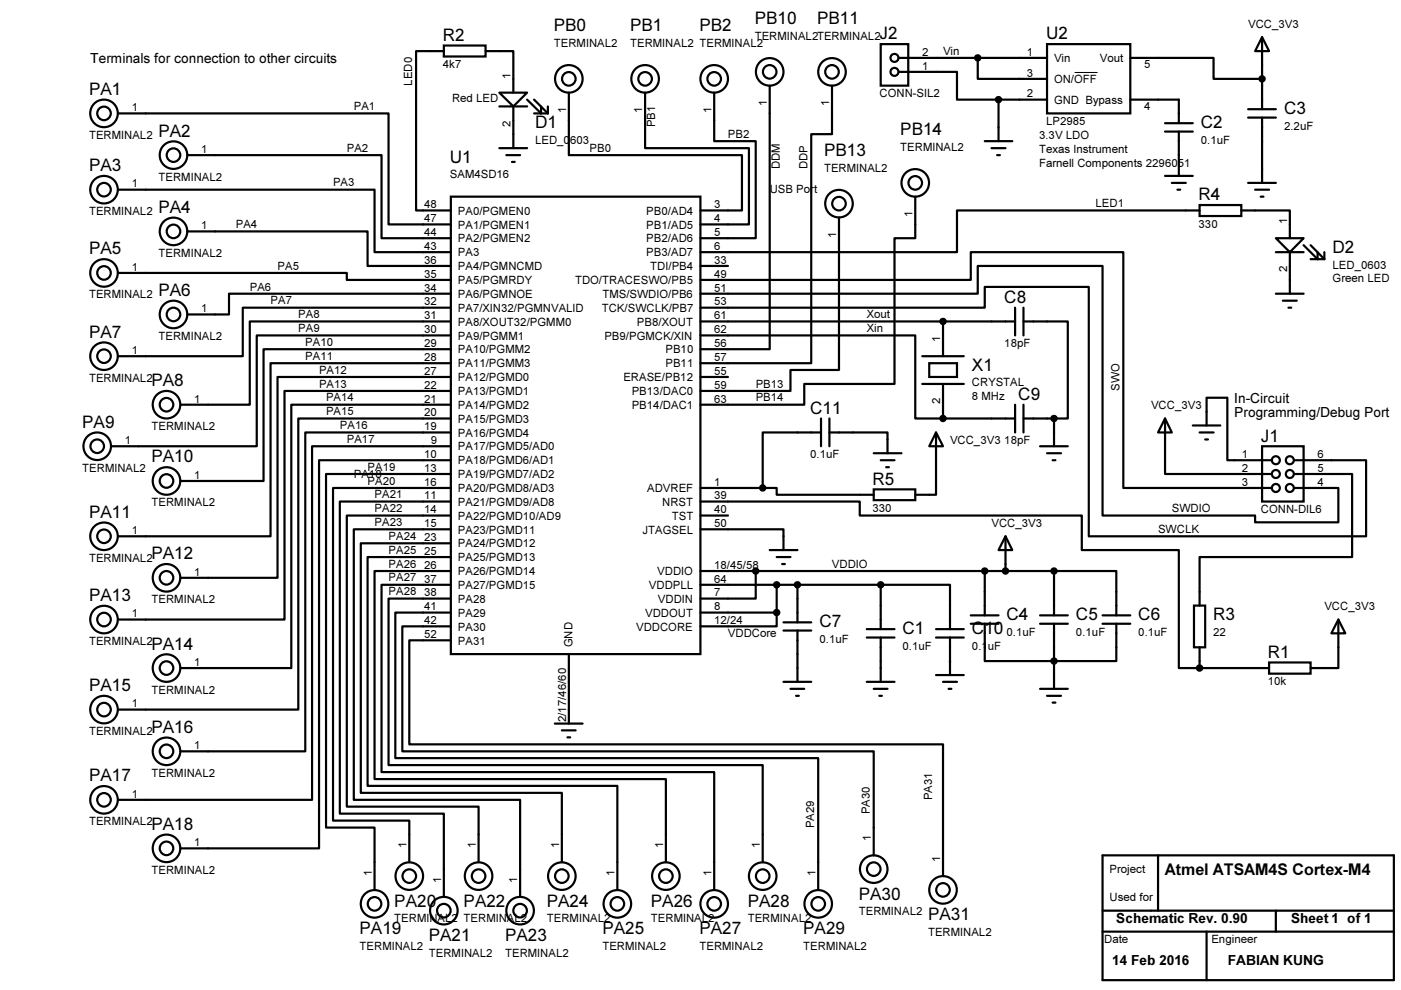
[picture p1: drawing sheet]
<svg xmlns="http://www.w3.org/2000/svg" width="297mm" height="210mm" viewBox="0 0 297 210" stroke-linecap="round" stroke-linejoin="round" font-family="sans-serif">
<g fill="none" stroke="#000" stroke-width=".47">
<path d="M94.1 9.7h8.9v2.3h-8.9zM94.1 10.8h-5.9v33.8h7.4M103 10.8h5.8v8.8M105.9 19.6h5.9l-3 3zM120.6 19.6v13.3h36.7v11.7h-8.8M136.8 19.6v11.8h22v16.2h-10.3M151.4 19.6v10.3h8.8v20.6h-11.7M163.2 18.2v55.8h-14.7M176.4 18.2v10.2h-4.4v48.6h-23.5M186.7 9.4h5.9v8.8h-5.9zM190.5 15.2h12.4v5.9h8.8M190.5 12.3h31.5"/>
<path d="M207.3 12.3v4.4h14.7M222 9.4h17.6v14.6h-17.6zM239.6 12.3h17.7v4.4h10.3M267.6 7.9l1.5 2.9h-3zM267.6 7.9v15.3M25 24h57.4v23.6h13.2M39.7 32.9h41.2v17.6h14.7M105.9 31.4h5.9M105.9 22.6h5.9M107.4 32.9h2.9M108.5 34.3h.6M108.8 22.6v8.8"/>
<path d="M111.8 21.1l2.9 2.9v-1.4M113.2 24h3M113.2 21.1l3 2.9M116.2 22.6v1.4M208.8 29.9h5.8M210.2 31.4h3M211.4 32.9h.6M211.7 21.1h10.3M211.7 21.1v8.8M239.6 21.1h10.3v5M247 27.9h5.9M247 26.1h5.9"/>
<path d="M247 37.3h5.9M248.5 38.8h2.9M249.9 27.9v9.4M264.6 38.8h5.9M264.6 24.9h5.9M264.6 23.2h5.9M267.6 24.9v13.9M25 57.9h48.5v1.5h22.1M25 40.2h54.4v13.3h16.2M39.7 49.1h38.2v7.3h17.7M95.6 41.7h52.9v97h-52.9zM148.5 59.4h57.3v-5.9h32.4v50h31.4"/>
<path d="M148.5 56.4h5.8M177.9 46.1v32.3h-10.3v4.5h-19.1M194.1 41.7v8.8h-4.5v30.9h-19.1v4.4h-22M249.6 40.2h.6M254.3 43.5h8.9v2.3h-8.9zM254.3 44.6h-51.4v8.9h-54.4M263.2 44.6h10.3v5.9M266.1 40.2h3M267.3 41.7h.6M270.5 50.5h5.9l-2.9 3zM270.5 53.5h5.9M273.5 53.5v8.8"/>
<path d="M276.4 52l3 2.9v-1.4M277.9 52l2.9 2.9M277.9 54.9h2.9M280.8 53.5v1.4M95.6 62.3h-47v4.4h-8.9M95.6 79.9h-36.8v42.6h-20.5M95.6 77h-38.2v36.7h-32.4M95.6 74h-39.7v28h-17.6M95.6 71.1h-41.2v23.5h-30.9M95.6 68.2h-42.6v17.6h-14.7M95.6 65.2h-44.1v10.3h-26.5M148.5 71.1h45.6v17.6h5.8"/>
<path d="M148.5 65.2h60.3v-4.4h22v52.9h58.8v-16.1h-15.2M148.5 62.3h58.8v-5.9h26.5v52.9h32.3v1.4h17.7v-7.2h-9.4M148.5 68.2h66.7M148.5 79.9h5.8M195.5 75.5h8.8M197 77h5.9v2.9h-5.9zM199.9 68.2v7.3M215.2 65.2v5.9M217 68.2h9.4v20.5h-2.9M217 65.2v5.9M270.5 62.3h5.9M272 63.8h3"/>
<path d="M273.2 65.2h.6M95.6 94.6h-29.4v75h-41.2M95.6 97.6h-28v82.3h-29.3M95.6 91.7h-30.9v67.6h-26.4M95.6 88.7h-32.4v61.8h-38.2M95.6 85.8h-33.8v55.8h-23.5M95.6 82.9h-35.3v48.5h-35.3M174.1 91.7h-12.4v11.8M174.1 88.7v5.9M175.8 91.7h12.4v4.4M175.8 88.7v5.9M185.2 96.1h5.9"/>
<path d="M186.7 97.6h2.9M187.9 99.1h.6M195.5 81.4h8.8M198.5 91.7l1.4 2.9h-2.9zM198.5 91.7v13.2h-4.4M199.9 81.4v7.3M199.9 88.7h15.3M215.2 85.8v5.9M217 88.7h6.5M217 85.8v5.9M220.5 94.6h5.9M222 96.1h3"/>
<path d="M223.2 97.6h.6M223.5 88.7v5.9M247 88.7l1.5 3h-3zM247 88.7v11.8h22.6M252.9 90.2h5.8M254.3 91.7h3M255.5 93.2h.6M255.8 90.2v-5.9h4.4v13.3h9.4M267.6 94.6h8.8v11.7h-8.8zM95.6 106.3h-23.6v66.2h22.1v17.7M95.6 100.5h-26.5v75h10.3v13.2M95.6 109.3h-22.1v61.7h28v11.8"/>
<path d="M95.6 112.2h-20.6v57.4h35.3v20.6M95.6 103.5h-25v70.5h16.2v8.8M95.6 115.2h-19.1v52.9h42.6v14.7M95.6 118.1h-17.7v48.5h53v22.1M148.5 106.3h33.8v3h47.1v7.3h20.5v25h4.4M148.5 112.2h17.6v4.4M148.5 103.5h13.2M148.5 109.3h5.8M161.7 103.5h3v1.4h20.5M163.2 116.6h5.9M164.7 118.1h2.9M165.8 119.6h.6"/>
<path d="M185.2 103.8h8.9v2.2h-8.9zM213.2 113.7l1.4 2.9h-2.9zM213.2 113.7v7.4M274.4 100.5h12.3v17.6h-32.4v10.3M95.6 124h-14.7v39.7h70.5v25M95.6 126.9h-13.2v35.3h79.3v20.6M95.6 129.9h-11.8v30.8h89.7v28M95.6 132.8h-10.3v26.5h99.9v22.1M95.6 135.8h-8.8v22h113.1v28M95.6 121.1h-16.2v44.1h61.8v17.6M120.6 138.7v14.7M148.5 121.1h75"/>
<path d="M148.5 124h38.2M148.5 129.9h16.2M160.2 121.1v5.8h-11.7M164.7 129.9v2.9h-16.2M164.7 124v5.9M166.1 133.7h5.9M166.1 132h5.9M169.1 124v8M169.1 133.7v10.9M183.8 135.2h5.8M183.8 133.4h5.8M186.7 124h14.7v9.4"/>
<path d="M186.7 124v9.4M186.7 135.2v9.4M198.5 135.2h5.8M198.5 133.4h5.8M201.4 135.2v7.9M205.8 132.2h5.9M205.8 130.5h5.9M208.8 132.2v8h27.9v-8M208.8 121.1v9.4M220.5 132.2h5.9M220.5 130.5h5.9M223.5 121.1h13.2v9.4"/>
<path d="M223.5 121.1v9.4M223.5 132.2v13.8M233.8 132.2h5.8M233.8 130.5h5.8M253.1 128.4h2.4v8.8h-2.4zM254.3 137.2v4.4M283.8 131.4l1.4 2.9h-2.9zM283.8 131.4v10.2h-5.9M117.6 153.4h5.9M119.1 154.9h2.9M120.3 156.3h.6M166.1 144.6h5.9"/>
<path d="M167.6 146h2.9M168.8 147.5h.6M183.8 144.6h5.8M185.2 146h3M186.4 147.5h.6M198.5 143.1h5.8M199.9 144.6h3M201.1 146h.6M220.5 146h5.9M222 147.5h3M223.2 149h.6M254.3 141.6h14.8"/>
<path d="M269.1 140.5h8.8v2.3h-8.8zM233.8 181.4h61.7v26.4h-61.7zM233.8 197.5h61.7M233.8 193.1h61.7M245.5 181.4v11.7M255.8 197.5v10.3M270.5 193.1v4.4"/>
<circle cx="120.6" cy="16.7" r="2.93"/>
<circle cx="120.6" cy="16.7" r="1.44"/>
<circle cx="136.8" cy="16.7" r="2.93"/>
<circle cx="136.8" cy="16.7" r="1.44"/>
<circle cx="151.4" cy="16.7" r="2.93"/>
<circle cx="151.4" cy="16.7" r="1.44"/>
<circle cx="163.2" cy="15.2" r="2.93"/>
<circle cx="163.2" cy="15.2" r="1.44"/>
<circle cx="176.4" cy="15.2" r="2.93"/>
<circle cx="176.4" cy="15.2" r="1.44"/>
<circle cx="189.6" cy="15.2" r=".85"/>
<circle cx="189.6" cy="12.3" r=".85"/>
<circle cx="207.3" cy="12.3" r=".56"/>
<circle cx="267.6" cy="16.7" r=".56"/>
<circle cx="22" cy="24" r="2.93"/>
<circle cx="22.1" cy="24" r="1.44"/>
<circle cx="36.8" cy="32.9" r="2.93"/>
<circle cx="36.8" cy="32.9" r="1.44"/>
<circle cx="194" cy="38.8" r="2.93"/>
<circle cx="194.1" cy="38.8" r="1.44"/>
<circle cx="211.7" cy="21.1" r=".56"/>
<circle cx="22" cy="40.2" r="2.93"/>
<circle cx="22" cy="57.9" r="2.93"/>
<circle cx="22.1" cy="57.9" r="1.44"/>
<circle cx="22.1" cy="40.2" r="1.44"/>
<circle cx="36.8" cy="49.1" r="2.93"/>
<circle cx="36.8" cy="49.1" r="1.44"/>
<circle cx="177.9" cy="43.2" r="2.93"/>
<circle cx="177.9" cy="43.2" r="1.44"/>
<circle cx="22" cy="75.5" r="2.93"/>
<circle cx="22.1" cy="75.5" r="1.44"/>
<circle cx="36.8" cy="66.7" r="2.93"/>
<circle cx="36.8" cy="66.7" r="1.44"/>
<circle cx="199.9" cy="68.2" r=".56"/>
<circle cx="20.6" cy="94.6" r="2.93"/>
<circle cx="20.6" cy="94.6" r="1.44"/>
<circle cx="35.3" cy="85.8" r="2.93"/>
<circle cx="35.3" cy="85.8" r="1.44"/>
<circle cx="199.9" cy="88.7" r=".56"/>
<circle cx="223.5" cy="88.7" r=".56"/>
<circle cx="270.5" cy="97.6" r=".85"/>
<circle cx="273.5" cy="97.6" r=".85"/>
<circle cx="22" cy="113.7" r="2.93"/>
<circle cx="22.1" cy="113.7" r="1.44"/>
<circle cx="35.3" cy="102" r="2.93"/>
<circle cx="35.3" cy="102" r="1.44"/>
<circle cx="161.7" cy="103.5" r=".56"/>
<circle cx="270.5" cy="103.5" r=".85"/>
<circle cx="270.5" cy="100.5" r=".85"/>
<circle cx="273.5" cy="103.5" r=".85"/>
<circle cx="273.5" cy="100.5" r=".85"/>
<circle cx="22" cy="131.4" r="2.93"/>
<circle cx="22.1" cy="131.4" r="1.44"/>
<circle cx="35.3" cy="122.5" r="2.93"/>
<circle cx="35.3" cy="122.5" r="1.44"/>
<circle cx="160.2" cy="121.1" r=".56"/>
<circle cx="164.7" cy="124" r=".56"/>
<circle cx="164.7" cy="129.9" r=".56"/>
<circle cx="169.1" cy="124" r=".56"/>
<circle cx="186.7" cy="124" r=".56"/>
<circle cx="208.8" cy="121.1" r=".56"/>
<circle cx="213.2" cy="121.1" r=".56"/>
<circle cx="223.5" cy="121.1" r=".56"/>
<circle cx="22" cy="150.4" r="2.93"/>
<circle cx="22.1" cy="150.4" r="1.44"/>
<circle cx="35.3" cy="159.3" r="2.93"/>
<circle cx="35.3" cy="141.6" r="2.93"/>
<circle cx="35.3" cy="159.3" r="1.44"/>
<circle cx="35.3" cy="141.6" r="1.44"/>
<circle cx="223.5" cy="140.2" r=".56"/>
<circle cx="254.3" cy="141.6" r=".56"/>
<circle cx="22" cy="169.6" r="2.93"/>
<circle cx="22.1" cy="169.6" r="1.44"/>
<circle cx="35.3" cy="179.9" r="2.93"/>
<circle cx="35.3" cy="179.9" r="1.44"/>
<circle cx="79.4" cy="191.6" r="2.93"/>
<circle cx="79.4" cy="191.6" r="1.44"/>
<circle cx="86.8" cy="185.8" r="2.93"/>
<circle cx="86.8" cy="185.8" r="1.44"/>
<circle cx="94.1" cy="193.1" r="2.93"/>
<circle cx="94.1" cy="193.1" r="1.44"/>
<circle cx="101.5" cy="185.8" r="2.93"/>
<circle cx="101.5" cy="185.8" r="1.44"/>
<circle cx="110.3" cy="193.1" r="2.93"/>
<circle cx="110.3" cy="193.1" r="1.44"/>
<circle cx="119.1" cy="185.8" r="2.93"/>
<circle cx="119.1" cy="185.8" r="1.44"/>
<circle cx="130.9" cy="191.6" r="2.93"/>
<circle cx="130.9" cy="191.6" r="1.44"/>
<circle cx="141.2" cy="185.8" r="2.93"/>
<circle cx="141.2" cy="185.8" r="1.44"/>
<circle cx="151.4" cy="191.6" r="2.93"/>
<circle cx="151.4" cy="191.6" r="1.44"/>
<circle cx="161.7" cy="185.8" r="2.93"/>
<circle cx="161.7" cy="185.8" r="1.44"/>
<circle cx="173.5" cy="191.6" r="2.93"/>
<circle cx="173.5" cy="191.6" r="1.44"/>
<circle cx="185.2" cy="184.3" r="2.93"/>
<circle cx="185.2" cy="184.3" r="1.44"/>
<circle cx="199.9" cy="188.7" r="2.93"/>
<circle cx="199.9" cy="188.7" r="1.44"/>
</g>
<g fill="#000">
<circle cx="207.3" cy="12.3" r=".56"/>
<circle cx="267.6" cy="16.7" r=".56"/>
<circle cx="211.7" cy="21.1" r=".56"/>
<circle cx="199.9" cy="68.2" r=".56"/>
<circle cx="199.9" cy="88.7" r=".56"/>
<circle cx="223.5" cy="88.7" r=".56"/>
<circle cx="161.7" cy="103.5" r=".56"/>
<circle cx="160.2" cy="121.1" r=".56"/>
<circle cx="164.7" cy="124" r=".56"/>
<circle cx="164.7" cy="129.9" r=".56"/>
<circle cx="169.1" cy="124" r=".56"/>
<circle cx="186.7" cy="124" r=".56"/>
<circle cx="208.8" cy="121.1" r=".56"/>
<circle cx="213.2" cy="121.1" r=".56"/>
<circle cx="223.5" cy="121.1" r=".56"/>
<circle cx="201.4" cy="140.2" r=".23"/>
<circle cx="223.5" cy="140.2" r=".56"/>
<circle cx="254.3" cy="141.6" r=".56"/>
</g>
<path d="M227.8 15.4h4.9" fill="none" stroke="#000" stroke-width=".21"/>
<g font-size="3.6">
<text x="160" y="5.1">PB10</text>
<text x="173.2" y="5.1">PB11</text>
<text x="93.9" y="8.6">R2</text>
<text x="117.4" y="6.5">PB0</text>
<text x="133.6" y="6.5">PB1</text>
<text x="148.3" y="6.5">PB2</text>
<text x="186.5" y="8.3">J2</text>
<text x="221.8" y="8.3">U2</text>
<text x="18.9" y="20.1">PA1</text>
<text x="33.6" y="29">PA2</text>
<text x="113.5" y="27.1">D1</text>
<text x="190.9" y="28.6">PB14</text>
<text x="254.6" y="27.1">C2</text>
<text x="272.2" y="24.2">C3</text>
<text x="95.4" y="34.5">U1</text>
<text x="174.7" y="33">PB13</text>
<text x="18.9" y="36.3">PA3</text>
<text x="33.6" y="45.1">PA4</text>
<text x="254.1" y="42.5">R4</text>
<text x="18.9" y="53.9">PA5</text>
<text x="282.5" y="53.6">D2</text>
<text x="33.6" y="62.7">PA6</text>
<text x="212.9" y="64.2">C8</text>
<text x="18.9" y="71.6">PA7</text>
<text x="32.1" y="81.9">PA8</text>
<text x="206.1" y="78.6">X1</text>
<text x="171.8" y="87.8">C11</text>
<text x="215.9" y="84.8">C9</text>
<text x="17.4" y="90.7">PA9</text>
<text x="267.3" y="93.6">J1</text>
<text x="32.1" y="98">PA10</text>
<text x="185" y="102.7">R5</text>
<text x="18.9" y="109.8">PA11</text>
<text x="32.1" y="118.6">PA12</text>
<text x="18.9" y="127.4">PA13</text>
<text x="213.4" y="131.5">C4</text>
<text x="228.1" y="131.5">C5</text>
<text x="241.3" y="131.5">C6</text>
<text x="257.2" y="131.5">R3</text>
<text x="32.1" y="137.7">PA14</text>
<text x="173.7" y="132.9">C7</text>
<text x="191.3" y="134.4">C1</text>
<text x="206.1" y="134.4">C10</text>
<text x="268.8" y="139.4">R1</text>
<text x="18.9" y="146.5">PA15</text>
<text x="32.1" y="155.4">PA16</text>
<text x="18.9" y="165.7">PA17</text>
<text x="32.1" y="175.9">PA18</text>
<text x="182.1" y="190.8">PA30</text>
<text x="83.6" y="192.2">PA20</text>
<text x="98.3" y="192.2">PA22</text>
<text x="115.9" y="192.2">PA24</text>
<text x="138" y="192.2">PA26</text>
<text x="158.5" y="192.2">PA28</text>
<text x="196.8" y="195.2">PA31</text>
<text x="76.2" y="198.1">PA19</text>
<text x="90.9" y="199.6">PA21</text>
<text x="107.1" y="199.6">PA23</text>
<text x="127.7" y="198.1">PA25</text>
<text x="148.3" y="198.1">PA27</text>
<text x="170.3" y="198.1">PA29</text>
</g>
<text font-size="3.4" x="247" y="185.5">Atmel ATSAM4S Cortex-M4</text>
<g font-size="2.9">
<text x="19.1" y="13.5">Terminals for connection to other circuits</text>
<text x="261.7" y="88.4">Programming/Debug Port</text>
<text x="261.7" y="85.5">In-Circuit</text>
<text x="236.7" y="195.7">Schematic Rev. 0.90</text>
<text x="273.7" y="195.7">Sheet 1 of 1</text>
<text x="235.8" y="204.5">14 Feb 2016</text>
<text x="260.3" y="204.5">FABIAN KUNG</text>
</g>
<g font-size="2.4">
<text x="264.6" y="5.8">VCC_3V3</text>
<text x="117.4" y="9.9">TERMINAL2</text>
<text x="133.6" y="9.9">TERMINAL2 TERMINAL2</text>
<text x="160" y="8.4">TERMINAL2TERMINAL2</text>
<text x="195.5" y="11.8">2</text>
<text x="199.9" y="11.6">Vin</text>
<text x="217.7" y="11.8">1</text>
<text x="93.9" y="14.5">4k7</text>
<text x="108.2" y="16.7" transform="rotate(-90 108.2 16.7)">1</text>
<text x="195.5" y="14.8">1</text>
<text x="217.7" y="16.3">3</text>
<text x="223.5" y="13.2">Vin</text>
<text x="223.5" y="17.6">ON/OFF</text>
<text x="233.2" y="13.2">Vout</text>
<text x="242.6" y="14.5">5</text>
<text x="27.9" y="23.6">1</text>
<text x="75" y="23.4">PA1</text>
<text x="87.4" y="18.2" transform="rotate(-90 87.4 18.2)">LED0</text>
<text x="95.8" y="21.6">Red LED</text>
<text x="120" y="23.9" transform="rotate(-90 120 23.9)">1</text>
<text x="136.2" y="23.9" transform="rotate(-90 136.2 23.9)">1</text>
<text x="150.8" y="23.9" transform="rotate(-90 150.8 23.9)">1</text>
<text x="162.6" y="22.5" transform="rotate(-90 162.6 22.5)">1</text>
<text x="175.8" y="22.5" transform="rotate(-90 175.8 22.5)">1</text>
<text x="186.5" y="20.7">CONN-SIL2</text>
<text x="217.7" y="20.7">2</text>
<text x="223.5" y="22">GND Bypass</text>
<text x="242.6" y="23.4">4</text>
<text x="18.9" y="29.5">TERMINAL2</text>
<text x="108.2" y="26.9" transform="rotate(-90 108.2 26.9)">2</text>
<text x="138.9" y="27" transform="rotate(-90 138.9 27)">PB1</text>
<text x="154.3" y="29.3">PB2</text>
<text x="220.3" y="29.5">3.3V LDO</text>
<text x="221.8" y="26.5">LP2985</text>
<text x="272.2" y="27.5">2.2uF</text>
<text x="42.7" y="32.4">1</text>
<text x="73.5" y="32.2">PA2</text>
<text x="113.5" y="30.5">LED_0603</text>
<text x="125" y="32.2">PB0</text>
<text x="165.3" y="35.8" transform="rotate(-90 165.3 35.8)">DDM</text>
<text x="171.2" y="35.8" transform="rotate(-90 171.2 35.8)">DDP</text>
<text x="190.9" y="32">TERMINAL2</text>
<text x="220.3" y="32.4">Texas Instrument</text>
<text x="220.3" y="35.3">Farnell Components 2296051</text>
<text x="254.6" y="30.5">0.1uF</text>
<text x="27.9" y="39.8">1</text>
<text x="33.6" y="38.3">TERMINAL2</text>
<text x="70.6" y="39.5">PA3</text>
<text x="95.4" y="37.8">SAM4SD16</text>
<text x="163.2" y="41">USB Port</text>
<text x="174.7" y="36.4">TERMINAL2</text>
<text x="18.9" y="45.6">TERMINAL2</text>
<text x="90" y="47.1">47</text>
<text x="90" y="44.2">48</text>
<text x="97.1" y="45.5">PA0/PGMEN0</text>
<text x="137" y="45.5">PB0/AD4</text>
<text x="151.4" y="44.2">3</text>
<text x="151.4" y="47.1">4</text>
<text x="193.5" y="46" transform="rotate(-90 193.5 46)">1</text>
<text x="232.3" y="43.9">LED1</text>
<text x="272.9" y="47.6" transform="rotate(-90 272.9 47.6)">1</text>
<text x="42.7" y="48.6">1</text>
<text x="50" y="48.3">PA4</text>
<text x="90" y="53">43</text>
<text x="90" y="50">44</text>
<text x="97.1" y="51.4">PA2/PGMEN2</text>
<text x="97.1" y="48.5">PA1/PGMEN1</text>
<text x="137" y="48.5">PB1/AD5</text>
<text x="137" y="51.4">PB2/AD6</text>
<text x="151.4" y="50">5</text>
<text x="151.4" y="53">6</text>
<text x="177.3" y="50.4" transform="rotate(-90 177.3 50.4)">1</text>
<text x="254.1" y="48.3">330</text>
<text x="27.9" y="57.4">1</text>
<text x="33.6" y="54.5">TERMINAL2</text>
<text x="58.8" y="57.1">PA5</text>
<text x="90" y="58.9">35</text>
<text x="90" y="55.9">36</text>
<text x="97.1" y="57.3">PA4/PGMNCMD</text>
<text x="97.1" y="54.4">PA3</text>
<text x="137" y="54.4">PB3/AD7</text>
<text x="137.9" y="57.3">TDI/PB4</text>
<text x="151.4" y="58.9">49</text>
<text x="151.4" y="55.9">33</text>
<text x="272.9" y="57.7" transform="rotate(-90 272.9 57.7)">2</text>
<text x="282.5" y="56.9">LED_0603</text>
<text x="282.5" y="59.9">Green LED</text>
<text x="18.9" y="63.3">TERMINAL2</text>
<text x="53" y="61.6">PA6</text>
<text x="57.4" y="64.5">PA7</text>
<text x="90" y="61.8">34</text>
<text x="90" y="64.8">32</text>
<text x="97.1" y="63.2">PA6/PGMNOE</text>
<text x="97.1" y="60.2">PA5/PGMRDY</text>
<text x="121.9" y="60.2">TDO/TRACESWO/PB5</text>
<text x="127.7" y="63.2">TMS/SWDIO/PB6</text>
<text x="151.4" y="64.8">53</text>
<text x="151.4" y="61.8">51</text>
<text x="42.7" y="66.2">1</text>
<text x="63.2" y="70.4">PA9</text>
<text x="63.2" y="67.5">PA8</text>
<text x="90" y="70.7">30</text>
<text x="90" y="67.7">31</text>
<text x="97.1" y="69">PA8/XOUT32/PGMM0</text>
<text x="97.1" y="66.1">PA7/XIN32/PGMNVALID</text>
<text x="127.6" y="66.1">TCK/SWCLK/PB7</text>
<text x="135" y="69">PB8/XOUT</text>
<text x="151.4" y="70.7">62</text>
<text x="151.4" y="67.7">61</text>
<text x="183.8" y="67.5">Xout</text>
<text x="183.8" y="70.4">Xin</text>
<text x="27.9" y="75.1">1</text>
<text x="33.6" y="72.1">TERMINAL2</text>
<text x="64.7" y="76.3">PA11</text>
<text x="64.7" y="73.4">PA10</text>
<text x="90" y="76.5">28</text>
<text x="90" y="73.6">29</text>
<text x="97.1" y="77.9">PA11/PGMM3</text>
<text x="97.1" y="74.9">PA10/PGMM2</text>
<text x="97.1" y="72">PA9/PGMM1</text>
<text x="128.1" y="72">PB9/PGMCK/XIN</text>
<text x="141.1" y="74.9">PB10</text>
<text x="141.1" y="77.9">PB11</text>
<text x="151.4" y="73.6">56</text>
<text x="151.4" y="76.5">57</text>
<text x="199.3" y="72.6" transform="rotate(-90 199.3 72.6)">1</text>
<text x="212.9" y="73.6">18pF</text>
<text x="18.9" y="80.9">TERMINAL2</text>
<text x="67.6" y="82.2">PA13</text>
<text x="67.6" y="79.2">PA12</text>
<text x="90" y="82.4">22</text>
<text x="90" y="79.5">27</text>
<text x="97.1" y="83.8">PA13/PGMD1</text>
<text x="97.1" y="80.8">PA12/PGMD0</text>
<text x="132.2" y="80.8">ERASE/PB12</text>
<text x="133.9" y="83.8">PB13/DAC0</text>
<text x="151.4" y="79.5">55</text>
<text x="151.4" y="82.4">59</text>
<text x="160.2" y="82.2">PB13</text>
<text x="206.1" y="81.9">CRYSTAL</text>
<text x="237.4" y="82.9" transform="rotate(-90 237.4 82.9)">SWO</text>
<text x="41.2" y="85.3">1</text>
<text x="69.1" y="88.1">PA15</text>
<text x="69.1" y="85.1">PA14</text>
<text x="90" y="88.3">20</text>
<text x="90" y="85.3">21</text>
<text x="97.1" y="89.6">PA15/PGMD3</text>
<text x="97.1" y="86.7">PA14/PGMD2</text>
<text x="133.9" y="86.7">PB14/DAC1</text>
<text x="151.4" y="85.3">63</text>
<text x="160.2" y="85.1">PB14</text>
<text x="199.3" y="85.7" transform="rotate(-90 199.3 85.7)">2</text>
<text x="206.1" y="84.9">8 MHz</text>
<text x="244" y="86.7">VCC_3V3</text>
<text x="26.5" y="94.1">1</text>
<text x="32.1" y="91.2">TERMINAL2</text>
<text x="72" y="91">PA16</text>
<text x="73.5" y="93.9">PA17</text>
<text x="90" y="91.2">19</text>
<text x="91.3" y="94.1">9</text>
<text x="97.1" y="95.5">PA17/PGMD5/AD0</text>
<text x="97.1" y="92.6">PA16/PGMD4</text>
<text x="201.4" y="94.1">VCC_3V3</text>
<text x="212.9" y="94.1">18pF</text>
<text x="17.4" y="100">TERMINAL2</text>
<text x="41.2" y="101.5">1</text>
<text x="75" y="101.3">PA18</text>
<text x="77.9" y="99.8">PA19</text>
<text x="90" y="97.1">10</text>
<text x="90" y="100">13</text>
<text x="97.1" y="98.5">PA18/PGMD6/AD1</text>
<text x="97.1" y="101.4">PA19/PGMD7/AD2</text>
<text x="171.8" y="97.1">0.1uF</text>
<text x="263.3" y="97.1">1</text>
<text x="263.3" y="100">2</text>
<text x="279.4" y="97.1">6</text>
<text x="279.4" y="100">5</text>
<text x="32.1" y="107.4">TERMINAL2</text>
<text x="77.9" y="102.7">PA20</text>
<text x="79.4" y="105.7">PA21</text>
<text x="90" y="105.9">11</text>
<text x="90" y="103">16</text>
<text x="97.1" y="107.2">PA21/PGMD9/AD8</text>
<text x="97.1" y="104.4">PA20/PGMD8/AD3</text>
<text x="137.2" y="104.4">ADVREF</text>
<text x="140.4" y="107.2">NRST</text>
<text x="151.4" y="105.9">39</text>
<text x="151.4" y="103">1</text>
<text x="263.3" y="103">3</text>
<text x="279.4" y="103">4</text>
<text x="27.9" y="113.2">1</text>
<text x="79.4" y="108.6">PA22</text>
<text x="79.4" y="111.5">PA23</text>
<text x="90" y="108.8">14</text>
<text x="90" y="111.8">15</text>
<text x="97.1" y="110.2">PA22/PGMD10/AD9</text>
<text x="97.1" y="113.1">PA23/PGMD11</text>
<text x="136.2" y="113.1">JTAGSEL</text>
<text x="142.4" y="110.2">TST</text>
<text x="151.4" y="111.8">50</text>
<text x="151.4" y="108.8">40</text>
<text x="185" y="108.5">330</text>
<text x="210.2" y="111.6">VCC_3V3</text>
<text x="245.5" y="113">SWCLK</text>
<text x="248.5" y="108.6">SWDIO</text>
<text x="267.3" y="108.8">CONN-DIL6</text>
<text x="18.9" y="119.1">TERMINAL2</text>
<text x="82.4" y="114.5">PA24</text>
<text x="82.4" y="117.4">PA25</text>
<text x="90" y="114.7">23</text>
<text x="90" y="117.6">25</text>
<text x="97.1" y="116.1">PA24/PGMD12</text>
<text x="97.1" y="119">PA25/PGMD13</text>
<text x="41.2" y="122">1</text>
<text x="82.4" y="123.3">PA27</text>
<text x="82.4" y="120.4">PA26</text>
<text x="90" y="123.5">37</text>
<text x="90" y="120.6">26</text>
<text x="97.1" y="124.9">PA27/PGMD15</text>
<text x="97.1" y="122">PA26/PGMD14</text>
<text x="137.6" y="124.9">VDDPLL</text>
<text x="139.4" y="122">VDDIO</text>
<text x="151.4" y="123.5">64</text>
<text x="151.4" y="120.6">18/45/58</text>
<text x="176.4" y="120.4">VDDIO</text>
<text x="27.9" y="130.9">1</text>
<text x="32.1" y="127.9">TERMINAL2</text>
<text x="82.4" y="126.2">PA28</text>
<text x="90" y="126.4">38</text>
<text x="90" y="129.4">41</text>
<text x="97.1" y="127.8">PA28</text>
<text x="97.1" y="130.8">PA29</text>
<text x="136.8" y="130.8">VDDOUT</text>
<text x="139.5" y="127.8">VDDIN</text>
<text x="151.4" y="129.4">8</text>
<text x="151.4" y="126.4">7</text>
<text x="280.8" y="129.3">VCC_3V3</text>
<text x="18.9" y="136.8">TERMINAL2</text>
<text x="90" y="132.3">42</text>
<text x="90" y="135.3">52</text>
<text x="97.1" y="133.7">PA30</text>
<text x="97.1" y="136.7">PA31</text>
<text x="121.4" y="137.2" transform="rotate(-90 121.4 137.2)">GND</text>
<text x="134.9" y="133.7">VDDCORE</text>
<text x="151.4" y="132.3">12/24</text>
<text x="154.3" y="135">VDDCore</text>
<text x="173.7" y="136.3">0.1uF</text>
<text x="191.3" y="137.8">0.1uF</text>
<text x="206.1" y="137.8">0.1uF</text>
<text x="213.4" y="134.8">0.1uF</text>
<text x="228.1" y="134.8">0.1uF</text>
<text x="241.3" y="134.8">0.1uF</text>
<text x="257.2" y="134.8">22</text>
<text x="41.2" y="141.2">1</text>
<text x="27.9" y="150">1</text>
<text x="32.1" y="147.1">TERMINAL2</text>
<text x="268.8" y="145.3">10k</text>
<text x="18.9" y="155.9">TERMINAL2</text>
<text x="120" y="153.2" transform="rotate(-90 120 153.2)">2/17/46/60</text>
<text x="41.2" y="158.8">1</text>
<text x="32.1" y="164.7">TERMINAL2</text>
<text x="27.9" y="169.1">1</text>
<text x="184.4" y="172.5" transform="rotate(-90 184.4 172.5)">PA30</text>
<text x="197.7" y="169.6" transform="rotate(-90 197.7 169.6)">PA31</text>
<text x="18.9" y="175">TERMINAL2</text>
<text x="41.2" y="179.4">1</text>
<text x="86.2" y="179.9" transform="rotate(-90 86.2 179.9)">1</text>
<text x="100.9" y="179.9" transform="rotate(-90 100.9 179.9)">1</text>
<text x="118.5" y="179.9" transform="rotate(-90 118.5 179.9)">1</text>
<text x="140.6" y="179.9" transform="rotate(-90 140.6 179.9)">1</text>
<text x="161.1" y="179.9" transform="rotate(-90 161.1 179.9)">1</text>
<text x="172.6" y="175.5" transform="rotate(-90 172.6 175.5)">PA29</text>
<text x="184.7" y="178.4" transform="rotate(-90 184.7 178.4)">1</text>
<text x="32.1" y="185.3">TERMINAL2</text>
<text x="78.8" y="185.8" transform="rotate(-90 78.8 185.8)">1</text>
<text x="130.3" y="185.8" transform="rotate(-90 130.3 185.8)">1</text>
<text x="150.8" y="185.8" transform="rotate(-90 150.8 185.8)">1</text>
<text x="172.9" y="185.8" transform="rotate(-90 172.9 185.8)">1</text>
<text x="199.3" y="182.8" transform="rotate(-90 199.3 182.8)">1</text>
<text x="235.2" y="185.2">Project</text>
<text x="93.5" y="187.2" transform="rotate(-90 93.5 187.2)">1</text>
<text x="109.7" y="187.2" transform="rotate(-90 109.7 187.2)">1</text>
<text x="235.2" y="191.1">Used for</text>
<text x="83.6" y="195.6">TERMINAL2 TERMINAL2</text>
<text x="115.9" y="195.6">TERMINAL2</text>
<text x="138" y="195.6">TERMINAL2</text>
<text x="158.5" y="195.6">TERMINAL2</text>
<text x="182.1" y="194.1">TERMINAL2</text>
<text x="76.2" y="201.5">TERMINAL2</text>
<text x="90.9" y="202.9">TERMINAL2</text>
<text x="107.1" y="202.9">TERMINAL2</text>
<text x="127.7" y="201.5">TERMINAL2</text>
<text x="148.3" y="201.5">TERMINAL2</text>
<text x="170.3" y="201.5">TERMINAL2</text>
<text x="196.8" y="198.5">TERMINAL2</text>
<text x="234.1" y="199.9">Date</text>
<text x="256.8" y="199.9">Engineer</text>
</g>
</svg>
